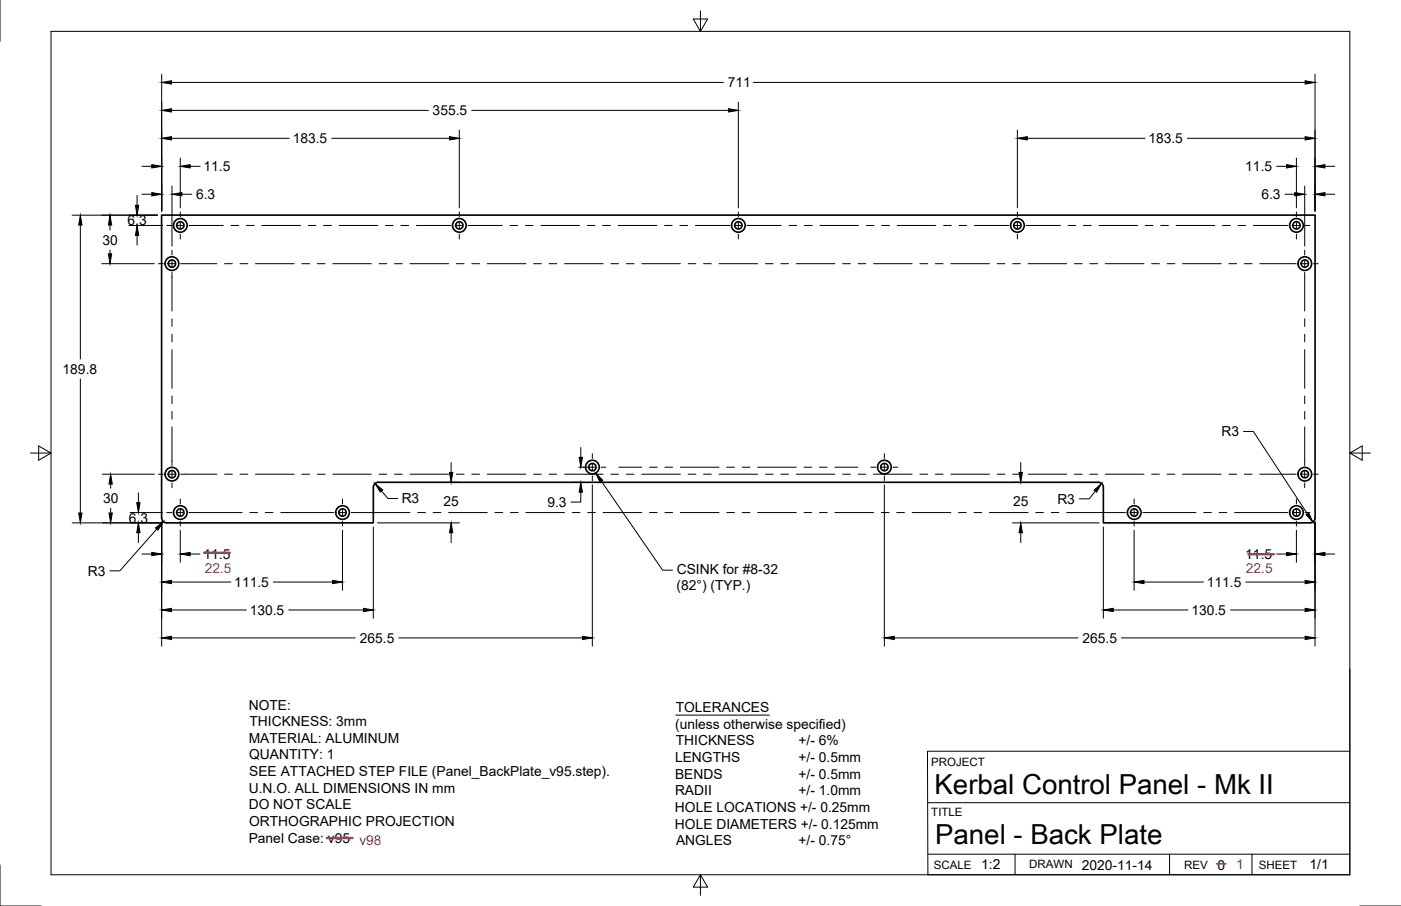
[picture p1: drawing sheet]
<svg xmlns="http://www.w3.org/2000/svg" width="432mm" height="279mm" viewBox="0 0 432 279" stroke-linecap="round" stroke-linejoin="round" font-family="sans-serif">
<!-- layer: Visible -->
<g fill="none" stroke="#000" stroke-width=".51">
<path d="M49.8 159.7v-93.4h355.5v93.4a1.49 1.49 0 0 1-1.5 1.5M49.8 159.7a1.49 1.49 0 0 0 1.5 1.5M115.1 150.2v11h-63.8M115.1 150.2a1.49 1.49 0 0 1 1.5-1.5h222a1.49 1.49 0 0 1 1.5 1.5v11h63.7"/>
<circle cx="55.6" cy="69.5" r="1.13"/>
<circle cx="55.6" cy="69.5" r="2.11"/>
<circle cx="141.6" cy="69.5" r="1.13"/>
<circle cx="141.6" cy="69.5" r="2.11"/>
<circle cx="227.6" cy="69.5" r="1.13"/>
<circle cx="227.6" cy="69.5" r="2.11"/>
<circle cx="313.6" cy="69.5" r="1.13"/>
<circle cx="313.6" cy="69.5" r="2.11"/>
<circle cx="399.6" cy="69.5" r="1.13"/>
<circle cx="399.6" cy="69.5" r="2.11"/>
<circle cx="53" cy="81.3" r="1.13"/>
<circle cx="53" cy="81.3" r="2.11"/>
<circle cx="402.2" cy="81.3" r="1.13"/>
<circle cx="402.2" cy="81.3" r="2.11"/>
<circle cx="53" cy="146.2" r="1.13"/>
<circle cx="53" cy="146.2" r="2.11"/>
<circle cx="55.6" cy="158.1" r="1.13"/>
<circle cx="55.6" cy="158.1" r="2.11"/>
<circle cx="105.6" cy="158.1" r="1.13"/>
<circle cx="105.6" cy="158.1" r="2.11"/>
<circle cx="182.6" cy="144" r="1.13"/>
<circle cx="182.6" cy="144" r="2.11"/>
<circle cx="272.6" cy="144" r="1.13"/>
<circle cx="272.6" cy="144" r="2.11"/>
<circle cx="349.6" cy="158.1" r="1.13"/>
<circle cx="349.6" cy="158.1" r="2.11"/>
<circle cx="399.6" cy="158.1" r="1.13"/>
<circle cx="399.6" cy="158.1" r="2.11"/>
<circle cx="402.2" cy="146.2" r="1.13"/>
<circle cx="402.2" cy="146.2" r="2.11"/>
</g>
<!-- layer: Titleblock -->
<path d="M416 206.3v63.5h-130l-.1-38.1h130.1M286 247.5h130M286 263.4h130M312.8 263.4v6.4M360.5 263.4v6.4M385.9 263.4v6.4" fill="none" stroke="#000" stroke-width=".31"/>
<!-- layer: Border -->
<path d="M0 0v12.7M15.7 9.7h400.3v260.1h-400.3zM215.9 3.3v6.4l-2.2-3.8h4.4l-2.2 3.8M15.7 139.7l-3.8 2.2v-4.4l3.8 2.2h-6.3M416 139.7l3.8 2.2v-4.4l-3.8 2.2h6.4M0 266.7v12.7h12.7M215.9 269.8l2.2 3.8h-4.4l2.2-3.8v6.3M419.1 279.4h12.7" fill="none" stroke="#000" stroke-width=".31"/>
<!-- layer: Annotations -->
<path d="M185.4 148.4l18.8 27.4h3.1M208.3 220.5h28.8" fill="none" stroke="#000" stroke-width=".31"/>
<!-- layer: Center Lines -->
<g fill="none" stroke="#000" stroke-width=".31">
<path d="M51.4 69.5h1.5M53 77.2v1.4M54.7 69.5h1.8M55.6 65.4v1.4M55.6 68.6v1.8M55.6 72.2v1.5M58.3 69.5h1.4M137.4 69.5h1.5M140.7 69.5h1.8M141.6 65.4v1.4M141.6 68.6v1.8M141.6 72.2v1.5"/>
<path d="M144.3 69.5h1.4M223.4 69.5h1.5M226.7 69.5h1.8M227.6 65.4v1.4M227.6 68.6v1.8M227.6 72.2v1.5M230.3 69.5h1.4M309.4 69.5h1.5M312.7 69.5h1.8M313.6 65.4v1.4M313.6 68.6v1.8M313.6 72.2v1.5"/>
<path d="M316.2 69.5h1.5M395.4 69.5h1.5M398.7 69.5h1.8M399.6 65.4v1.4M399.6 68.6v1.8M399.6 72.2v1.5M402.1 77.2v1.4M402.2 69.5h1.5M48.8 81.3h1.5M52.1 81.3h1.8M53 80.4v1.8M53 84v1.5"/>
<path d="M55.7 81.3h1.5M398 81.3h1.5M401.2 81.3h1.8M402.1 80.4v1.8M402.1 84v1.5M404.8 81.3h1.5M182.6 139.9v1.5M272.6 139.9v1.5M48.8 146.2h1.5M51.4 158.1h1.5M52.1 146.2h1.8M53 142.1v1.5"/>
<path d="M53 145.4v1.8M53 148.9v1.5M54.7 158.1h1.8M55.6 153.9v1.5M55.6 157.2v1.8M55.7 146.2h1.5M58.3 158.1h1.4M101.4 158.1h1.5M104.7 158.1h1.8M105.6 153.9v1.5M105.6 157.2v1.8M108.2 158.1h1.5"/>
<path d="M178.4 144.1h1.5M181.7 144.1h1.8M182.6 143.2v1.8M182.6 146.7v1.6M185.3 144.1h1.4M268.4 144.1h1.5M271.7 144.1h1.8M272.6 143.2v1.8M272.6 146.7v1.6M275.2 144.1h1.5M345.4 158.1h1.5M348.7 158.1h1.8"/>
<path d="M349.5 153.9v1.5M349.5 157.2v1.8M352.2 158.1h1.5M395.4 158.1h1.5M398 146.2h1.5M398.7 158.1h1.8M399.6 153.9v1.5M399.6 157.2v1.8M401.2 146.2h1.8M402.1 142.1v1.5M402.1 145.4v1.8M402.1 148.9v1.5"/>
<path d="M402.2 158.1h1.5M404.8 146.2h1.5M55.6 160.8v1.4M105.6 160.8v1.4M349.5 160.8v1.4M399.6 160.8v1.4"/>
</g>
<!-- layer: Phantom Lines -->
<g fill="none" stroke="#000" stroke-width=".31">
<path d="M59.7 69.5h9.1M71.2 69.5h2.4M75.9 69.5h2.4M80.7 69.5h11.9M95 69.5h2.4M99.8 69.5h2.4M104.5 69.5h11.9M118.8 69.5h2.4M123.6 69.5h2.3M128.3 69.5h9.1M145.7 69.5h9.1M157.2 69.5h2.4"/>
<path d="M161.9 69.5h2.4M166.7 69.5h11.9M181 69.5h2.4M185.8 69.5h2.3M190.5 69.5h11.9M204.8 69.5h2.4M209.6 69.5h2.3M214.3 69.5h9.1M231.7 69.5h9.1M243.2 69.5h2.4M247.9 69.5h2.4M252.7 69.5h11.9"/>
<path d="M267 69.5h2.4M271.8 69.5h2.3M276.5 69.5h11.9M290.8 69.5h2.4M295.6 69.5h2.3M300.3 69.5h9.1M317.7 69.5h9.1M329.2 69.5h2.4M333.9 69.5h2.4M338.7 69.5h11.9M353 69.5h2.4M357.7 69.5h2.4"/>
<path d="M362.5 69.5h11.9M376.8 69.5h2.4M381.6 69.5h2.3M386.3 69.5h9.1M53 85.5v10.4M53 98.3v2.4M57.2 81.3h9.6M69.2 81.3h2.4M74 81.3h2.4M78.7 81.3h12M93 81.3h2.4M97.8 81.3h2.4"/>
<path d="M102.6 81.3h11.8M116.8 81.3h2.4M121.6 81.3h2.4M126.4 81.3h11.9M140.7 81.3h2.3M145.4 81.3h2.4M150.2 81.3h11.9M164.5 81.3h2.3M169.2 81.3h2.4M174 81.3h11.9M188.3 81.3h2.3M193 81.3h2.4"/>
<path d="M197.8 81.3h11.9M212.1 81.3h2.4M216.9 81.3h2.3M221.6 81.3h11.9M235.9 81.3h2.4M240.7 81.3h2.3M245.4 81.3h11.9M259.7 81.3h2.4M264.5 81.3h2.3M269.2 81.3h11.9M283.5 81.3h2.4M288.3 81.3h2.4"/>
<path d="M293.1 81.3h11.8M307.3 81.3h2.4M312.1 81.3h2.4M316.9 81.3h11.9M331.1 81.3h2.4M335.9 81.3h2.4M340.7 81.3h11.9M354.9 81.3h2.4M359.7 81.3h2.4M364.5 81.3h11.9M378.8 81.3h2.3M383.5 81.3h2.4"/>
<path d="M388.3 81.3h9.7M402.1 85.5v10.4M402.1 98.3v2.4M53 103.1v2.4M53 107.8v11.9M402.1 103.1v2.4M402.1 107.8v11.9M53 122.1v2.4M53 126.9v2.4M53 131.6v10.5M402.1 122.1v2.4M402.1 126.9v2.4"/>
<path d="M402.1 131.6v10.5M57.2 146.2h9.6M59.7 158.1h14.9M69.2 146.2h2.4M74 146.2h2.4M77 158.1h2.4M78.7 146.2h12M81.8 158.1h2.3M86.5 158.1h14.9M93 146.2h2.4M97.8 146.2h2.4M102.6 146.2h11.8"/>
<path d="M109.7 158.1h16.7M116.8 146.2h2.4M121.6 146.2h2.4M126.4 146.2h11.9M128.7 158.1h2.4M133.5 158.1h2.4M138.3 158.1h11.9M140.7 146.2h2.3M145.4 146.2h2.4M150.2 146.2h11.9M152.5 158.1h2.4M157.3 158.1h2.4"/>
<path d="M162.1 158.1h11.9M164.5 146.2h2.3M169.2 146.2h2.4M174 146.2h11.9M176.4 158.1h2.4M181.1 158.1h2.4M185.9 158.1h11.9M188.3 146.2h2.3M190.7 144.1h7.1M193 146.2h2.4M197.8 146.2h11.9M200.2 158.1h2.4"/>
<path d="M200.2 144.1h2.4M204.9 158.1h2.4M204.9 144.1h2.4M209.7 158.1h11.9M209.7 144.1h11.9M212.1 146.2h2.4M216.9 146.2h2.3M221.6 146.2h11.9M224 158.1h2.4M224 144.1h2.4M228.7 158.1h2.4M228.7 144.1h2.4"/>
<path d="M233.5 158.1h11.9M233.5 144.1h11.9M235.9 146.2h2.4M240.7 146.2h2.3M245.4 146.2h11.9M247.8 158.1h2.4M247.8 144.1h2.4M252.6 158.1h2.4M252.6 144.1h2.4M257.3 158.1h11.9M257.3 144.1h7.1M259.7 146.2h2.4"/>
<path d="M264.5 146.2h2.3M269.2 146.2h11.9M271.6 158.1h2.4M276.4 158.1h2.4M281.1 158.1h12M283.5 146.2h2.4M288.3 146.2h2.4M293.1 146.2h11.8M295.4 158.1h2.4M300.2 158.1h2.4M304.9 158.1h12M307.3 146.2h2.4"/>
<path d="M312.1 146.2h2.4M316.9 146.2h11.9M319.2 158.1h2.4M324 158.1h2.4M328.8 158.1h16.6M331.1 146.2h2.4M335.9 146.2h2.4M340.7 146.2h11.9M353.7 158.1h14.9M354.9 146.2h2.4M359.7 146.2h2.4M364.5 146.2h11.9"/>
<path d="M371 158.1h2.4M375.8 158.1h2.3M378.8 146.2h2.3M380.5 158.1h14.9M383.5 146.2h2.4M388.3 146.2h9.7"/>
</g>
<!-- layer: Dimensions -->
<g fill="none" stroke="#000" stroke-width=".31">
<path d="M49.8 22.9v42.2M52.9 34h79.1M52.9 25.4h170.1M145.4 34h79.1M227.6 31.5v32.6M232.2 25.4h170.1M405.3 22.9v42.2M43.7 59.9h3.1M43.7 51.3h3.1M52.9 42.7h36.3M53 57.4v18.5M55.6 48.7v15.4"/>
<path d="M56 59.9h3.1M58.6 51.3h3.1M102.2 42.7h36.3M141.6 40.1v24M313.6 40.1v24M316.6 42.7h36.3M366 42.7h36.3M393.5 51.3h3M396 59.9h3.1M399.6 48.7v15.4M402.1 57.4v18.5M408.3 59.9h3.1"/>
<path d="M408.3 51.3h3.1M22.2 66.4h26.4M24.8 69.4v41.3M33.9 69.4v1.6M33.9 77.1v1.2M39.7 69.5h10.4M42.2 60.3v3M42.2 72.6v3M31.4 81.3h16.2M24.8 116.9v41.3M179 138v3M383.2 133.1h3.1l16.6 25.4"/>
<path d="M31.6 146.2h16M34.1 149.3v1.3M34.1 156.7v1.5M40.1 158.1h10M42.7 152v3M117.6 151.4l2 2.3h3M139 142.6v3.1M139.1 148.7h2.5M176.5 148.7h1.2M179 151.8v3h-3M179.7 144.1h1.8M182.6 149.5v49.8"/>
<path d="M272.6 149.5v49.8M312.1 148.7h1.5M314.6 142.6v3.1M337.6 151.5l-1.9 2.3h-3M22.2 161.2h27.9M42.7 164.3v3M43.7 170.9h3.1M48.3 163.2l-11.4 12.8h-3M49.8 161v38.3M52.9 179.5h18.3M55.6 163.5v9.9M58.6 170.9h3.1"/>
<path d="M84.2 179.5h18.3M105.6 163.5v18.5M115.1 162.5v28.1M116.3 161.2h25.3M139 164.3v3M312.1 161.2h26.7M314.6 164.3v3M340.1 162.5v28.1M349.5 163.5v18.5M352.6 179.5h18.3M384 179.5h18.3M393.5 170.9h3"/>
<path d="M399.6 163.5v9.9M405.3 161v38.3M408.3 170.9h3.1M52.9 196.7h56.6M52.9 188.1h23M89 188.1h23M122.9 196.7h56.6M275.6 196.7h56.6M343.1 188.1h23M345.6 196.7h56.7M379.2 188.1h23.1"/>
</g>
<g fill="#000" stroke="#000" stroke-width=".31">
<path d="M49.8 34l3.1-.5v1zM49.8 25.4l3.1-.5v1zM224.5 33.5l3.1 .5-3.1 .5zM402.3 24.9l3 .5-3 .5zM46.8 59.4l3 .5-3 .5zM46.8 50.8l3 .5-3 .5zM49.8 42.7l3.1-.6v1.1zM53 59.9l3-.5v1zM55.6 51.3l3-.5v1zM138.5 42.1l3.1 .6-3.1 .5zM313.6 42.7l3-.6v1.1zM396.5 50.8l3.1 .5-3.1 .5z"/>
<path d="M399.1 59.4l3 .5-3 .5zM402.3 42.1l3 .6-3 .5zM405.3 59.9l3-.5v1zM405.3 51.3l3-.5v1zM24.8 66.4l.5 3h-1zM33.9 66.4l.5 3h-1zM33.4 78.3h1l-.5 3zM41.7 63.3h1.1l-.6 3.1zM42.2 69.5l.6 3.1h-1.1zM24.3 158.2h1l-.5 3zM33.6 158.2h1l-.5 3zM34.1 146.2l.5 3.1h-1z"/>
<path d="M42.1 155h1.1l-.5 3.1zM115.6 149.1l2.4 2-.8 .6zM138.5 145.7h1.1l-.6 3zM178.5 141h1l-.5 3.1zM179 148.7l.5 3.1h-1zM314.1 145.7h1l-.5 3zM337.2 151.2l2.3-2.1-1.5 2.7zM402.5 158.7l.9-.5 1.2 2.8zM42.7 161.2l.5 3.1h-1.1zM46.8 170.3l3 .6-3 .5zM47.9 162.8l2.4-1.9-1.6 2.6zM49.8 179.5l3.1-.5v1z"/>
<path d="M55.6 170.9l3-.6v1.1zM102.5 179l3.1 .5-3.1 .5zM139 161.2l.6 3.1h-1.1zM314.6 161.2l.5 3.1h-1zM349.5 179.5l3.1-.5v1zM396.5 170.3l3.1 .6-3.1 .5zM402.3 179l3 .5-3 .5zM405.3 170.9l3-.6v1.1zM49.8 196.7l3.1-.5v1zM49.8 188.1l3.1-.5v1zM112 187.6l3.1 .5-3.1 .5zM179.5 196.2l3.1 .5-3.1 .5z"/>
<path d="M272.6 196.7l3-.5v1zM340.1 188.1l3-.5v1zM402.3 187.6l3 .5-3 .5zM402.3 196.2l3 .5-3 .5z"/>
</g>
<!-- layer: Annotations -->
<path d="M183.6 145.9l2.2 2.2-.9 .6z" fill="#000" stroke="#000" stroke-width=".31"/>
<path d="M63 170.5h7.8M384.7 170.9h7.9M100.8 258.4h7.8" fill="none" stroke="#e52136" stroke-width=".74"/>
<path d="M374.9 266.4h2.9" fill="none" stroke="#e52136" stroke-width=".47"/>
<g font-size="8.5">
<text x="288" y="244.8">Kerbal Control Panel - Mk II</text>
<text x="288.2" y="260.2">Panel - Back Plate</text>
</g>
<g font-size="4.3">
<text x="224.3" y="26.9">711</text>
<text x="133.3" y="35.5">355.5</text>
<text x="90.2" y="44.2">183.5</text>
<text x="353.9" y="44.2">183.5</text>
<text x="62.7" y="52.8">11.5</text>
<text x="383.8" y="52.8">11.5</text>
<text x="60.5" y="61.4">6.3</text>
<text x="388.8" y="61.4">6.3</text>
<text x="39.3" y="69.4">6.3</text>
<text x="31.6" y="75.5">30</text>
<text x="19.3" y="115.3">189.8</text>
<text x="376.5" y="134.6">R3</text>
<text x="31.7" y="155.1">30</text>
<text x="123.8" y="155.2">R3</text>
<text x="136.7" y="156">25</text>
<text x="325.9" y="155.3">R3</text>
<text x="39.7" y="161.2">6.3</text>
<text x="168.7" y="156.3">9.3</text>
<text x="312.3" y="156.2">25</text>
<text x="62.7" y="172.4">11.5</text>
<text x="383.8" y="172.4">11.5</text>
<text x="27.1" y="177.5">R3</text>
<text x="208.6" y="177">CSINK for #8-32</text>
<text x="72.2" y="181">111.5</text>
<text x="208.5" y="182.1">(82°) (TYP.)</text>
<text x="372" y="181">111.5</text>
<text x="77" y="189.6">130.5</text>
<text x="367.2" y="189.6">130.5</text>
<text x="110.9" y="198.2">265.5</text>
<text x="333.6" y="198.2">265.5</text>
<text x="76.7" y="218.8">NOTE:</text>
<text x="208.3" y="219.6">TOLERANCES</text>
<text x="76.9" y="224">THICKNESS: 3mm</text>
<text x="208.1" y="224.8">(unless otherwise specified)</text>
<text x="76.7" y="229.1">MATERIAL: ALUMINUM</text>
<text x="208.3" y="229.9">THICKNESS</text>
<text x="246.1" y="229.9">+/- 6%</text>
<text x="76.8" y="234.2">QUANTITY: 1</text>
<text x="76.8" y="239.3">SEE ATTACHED STEP FILE (Panel_BackPlate_v95.step).</text>
<text x="208.1" y="235">LENGTHS</text>
<text x="246.1" y="235">+/- 0.5mm</text>
<text x="76.7" y="244.5">U.N.O. ALL DIMENSIONS IN mm</text>
<text x="208" y="245.3">RADII</text>
<text x="208.1" y="240.2">BENDS</text>
<text x="246.1" y="240.2">+/- 0.5mm</text>
<text x="246.1" y="245.3">+/- 1.0mm</text>
<text x="76.7" y="249.6">DO NOT SCALE</text>
<text x="208" y="250.4">HOLE LOCATIONS +/- 0.25mm</text>
<text x="76.8" y="254.7">ORTHOGRAPHIC PROJECTION</text>
<text x="208" y="255.6">HOLE DIAMETERS +/- 0.125mm</text>
<text x="76.7" y="259.9">Panel Case: v95 v98</text>
<text x="208.4" y="260.7">ANGLES</text>
<text x="246.1" y="260.7">+/- 0.75°</text>
<text x="302.4" y="267.9">1:2</text>
<text x="333.4" y="268.2">2020-11-14</text>
<text x="375.2" y="268.2">0</text>
<text x="403.6" y="268">1/1</text>
</g>
<g font-size="4.2" fill="#e52237">
<text x="63.1" y="176.7">22.5</text>
<text x="384" y="176.7">22.5</text>
<text x="381" y="268.1">1</text>
</g>
<g font-size="3.5">
<text x="287" y="236.2">PROJECT</text>
<text x="287" y="251.5">TITLE</text>
<text x="287.8" y="267.8">SCALE</text>
<text x="317.2" y="267.8">DRAWN</text>
<text x="365" y="267.9">REV</text>
<text x="388" y="267.9">SHEET</text>
</g>
</svg>
